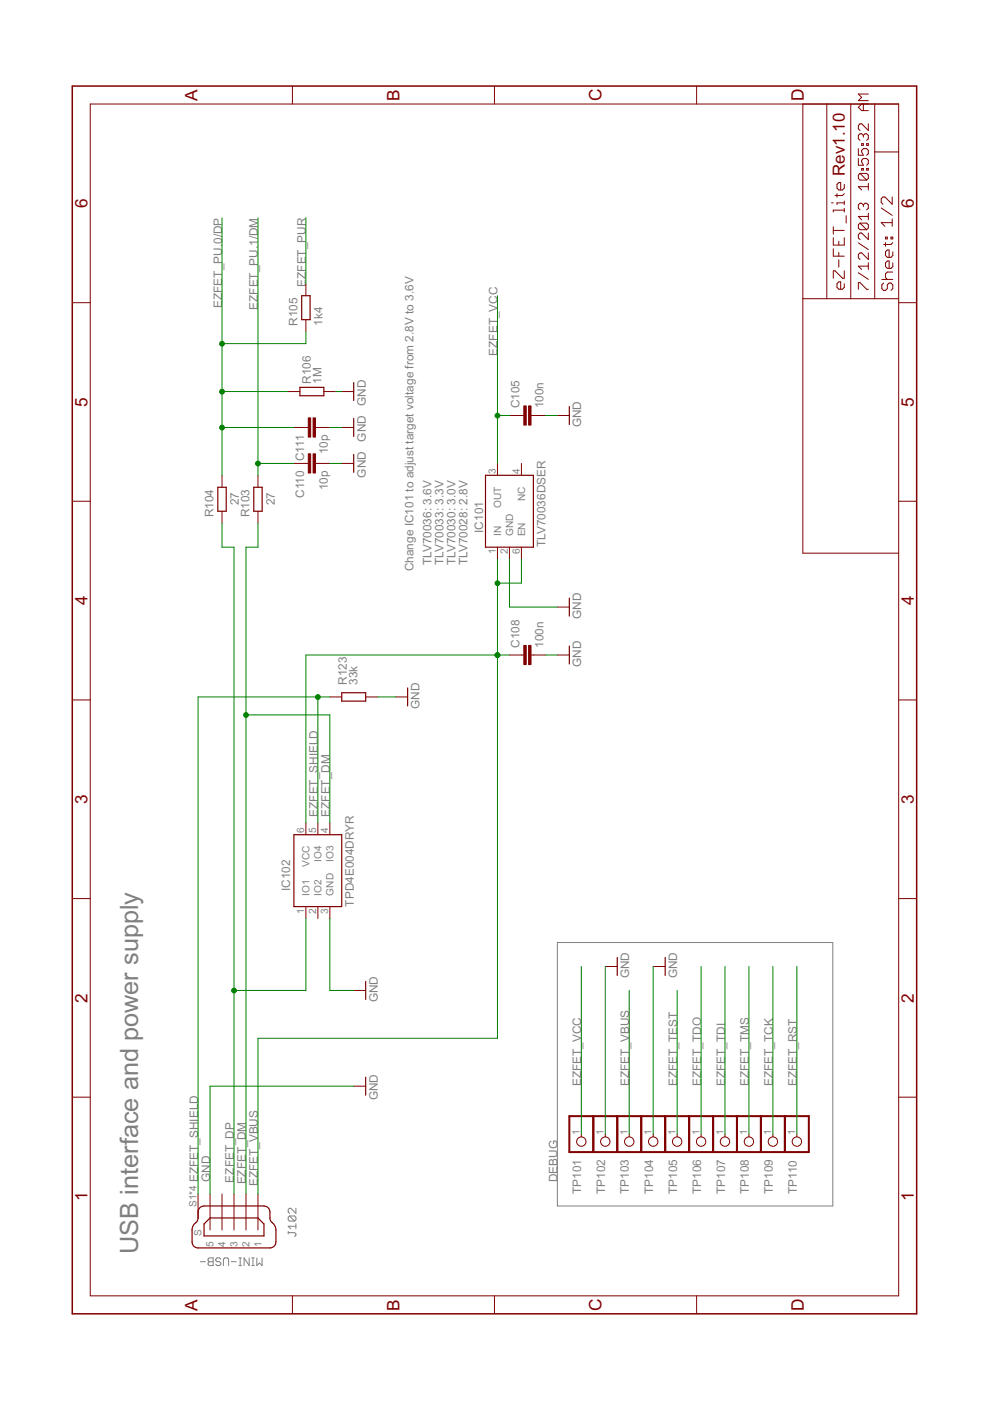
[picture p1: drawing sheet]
<svg xmlns="http://www.w3.org/2000/svg" width="210mm" height="297mm" viewBox="0 0 210 297" stroke-linecap="round" stroke-linejoin="round" font-family="sans-serif">
<g fill="none" stroke="#808080" stroke-width=".21">
<path d="M118.2 199.8h58.4v55.9h-58.4zM61.4 257.8h1.1l.2 .3v.5l-.2 .3M61.4 257.8l-.3 .3v.5l.3 .3h1.1M61.4 257.8l1.1 1.1M62.7 256.2v1.1l-1-1.1h-.3l-.3 .2v.6l.3 .3M62.7 259.4v1.1M62.7 260h-1.6l.6 .5M42.5 267.5h1.1M44.4 266.7h.8v1.6h-.8l-.3-.2v-.3l.3-.3-.3-.3v-.2zM44.4 267.5h.8M46.8 267l-.3-.3h-.5l-.3 .3v.2l.3 .3h.5l.3 .3v.3l-.3 .2h-.5l-.3-.2M47.4 268.3v-1.3l.2-.3h.6l.3 .3v1.3"/>
<path d="M49 267.5h1.1M50.7 266.7h.5M50.7 268.3h.5M50.9 266.7v1.6M52.8 266.7v1.6l-1-1.6v1.6M53.4 266.7h.5M53.4 268.3h.5M53.6 266.7v1.6M54.5 266.7v1.6l.5-.5 .6 .5v-1.6M61.1 261.3h1.4l.2 .3v.3l-.2 .3M61.1 261.1v.5"/>
</g>
<g fill="none" stroke="#800000" stroke-width=".21">
<path d="M62 18.2v3.9M104.8 18.2v3.9M147.7 18.2v3.9M184.1 19.9h-2.1l.7 .7-.7 .7h2.1M19.1 22.1h171.4v252.6h-171.4zM170.2 22.1v95.2h20.3M175.3 22.1v41.2M179 39.1v.8l-.4 .4h-.8l-.3-.4v-.8l.3-.4h.4v1.6M180.4 22.1v41.2M182 31.5v1.4h1l-.3-.7v-.3l.3-.4h.7l.4 .4v.7l-.4 .3M182 33.6v1.4h1l-.3-.7v-.3l.3-.4h.7l.4 .4v.7l-.4 .3M182.4 36.8l-.4 .3v.7l.4 .4h1.3"/>
<path d="M182.4 36.8h1.3l.4 .3v.7l-.4 .4M182.4 36.8l1.3 1.4M182.7 30.5h.3v.3h-.3zM182.7 35.7h.3v.4h-.3zM182.7 22l-.7 .8 .7 .7h1.4M183 28.7l-.3-.3h-.3l-.4 .3v.7l.4 .4M183 28.7l.4-.3h.3l.4 .3v.7l-.4 .4M183 22v1.5M183 28.7v.4M183.7 30.5h.4v.3h-.4zM183.7 35.7h.4v.4h-.4zM184.1 26.2v1.5l-1.4-1.5h-.3l-.4 .4v.7l.4 .4"/>
<path d="M184.1 38.9v1.4M184.1 39.6h-2.1l.7 .7M185.5 32.2h5M185.5 22.1v41.2M176.3 43h.4M176.7 50.4v1.6h2.3v-1.6M176.7 48.1v1.5M176.7 52.7v1.6h2.3M176.7 48.9h2.3M177.5 41.1v.7M177.8 51.2v.8M177.8 53.5v.8"/>
<path d="M177.8 55.1v1.5M179 42.6v.8M179 44.2v.8M179 57.4v1.6h-.4l-1.5-1.6h-.4v1.6M179 43h-1.5v.4M179 44.6h-2.3v.4M179 41.1l-.4 .3h-1.5M179.4 45.7v1.6M182 57.8l2.1 1.4M182 51.5l2.1 1.4M182.4 47.3l-.4 .3v.7l.4 .4h1.3M182.4 47.3h1.3l.4 .3v.7l-.4 .4"/>
<path d="M182.4 47.3l1.3 1.4M183 43.4l-.3-.3h-.3l-.4 .3v.8l.4 .3M183 43.4l.4-.3h.3l.4 .3v.8l-.4 .3M183 43.4v.4M184.1 49.4v1.4l-1.4-1.4h-.3l-.4 .4v.7l.4 .3M184.1 53.6v1.4l-1.4-1.4h-.3l-.4 .4v.7l.4 .3M184.1 56.4h-2.1l.7 .7M184.1 45.2v1.4M184.1 55.7v1.4M184.1 45.9h-2.1l.7 .7M186.8 44.1l2.4 1.6M187 59.2h2.3"/>
<path d="M187.7 50.3h.4v.4h-.4zM187.7 51.4v.8M188.9 50.3h.4v.4h-.4zM189.2 47.2h-2.4l.8 .8M189.2 41.8v1.5l-1.6-1.5h-.4l-.4 .3v.8l.4 .4M189.2 46.4v1.6M189.3 57.7h-1.2l-.4 .4v.7l.4 .4M189.3 53.4v.8l-.4 .4h-.8l-.4-.4v-.8l.4-.4h.4v1.6M189.3 55.7v.8l-.4 .4h-.8l-.4-.4v-.8l.4-.4h.4v1.6M189.3 51.4l-.4 .4h-1.6M15.3 64.2h3.8M64.9 60.2v2.5"/>
<path d="M64.9 67.8v2.5M170.2 63.3h20.3M179 60.2v.7l-.4 .4h-.8l-.3-.4v-.7l.3-.4h.4v1.5M182 61.3v-1.4h.4l1.3 1.4h.4M187.3 60l-.3 .4v.8l.3 .4h.4l.4-.4v-.8l.4-.4h.4l.4 .4v.8l-.4 .4M190.5 64.2h3.9M61 83h2.6M62.3 98.3h3.1M62.3 90.6h3.1M66.9 98.3h3M66.9 90.6h3M68.7 83h2.5"/>
<path d="M72.5 98.3h2.5M72.5 90.6h2.5M72.5 83h2.5M105.5 98.3v2.5M108 88.1h3.1M110.6 98.3v2.5M112.6 88.1h3M118.2 88.1h2.5M15.3 106.3h3.8M47.1 100.8v2.5M47.1 108.4v2.5M54.7 100.8v2.5"/>
<path d="M54.7 108.4v2.5M105.5 116v2.6M108 116v2.6M110.6 116v2.6M190.5 106.3h3.9M108 138.9h3.1M112.6 138.9h3M118.2 138.9h2.5M118.2 128.7h2.5M15.3 148.4h3.8M69.9 147.8h2.6M77.5 147.8h2.6"/>
<path d="M83.9 147.8h2.5M190.5 148.4h3.9M64.9 174.4v2.6M67.4 174.4v2.6M69.9 174.4v2.6M15.3 190.5h3.8M64.9 192.2v2.6M67.4 192.2v2.6M69.9 192.2v2.6M190.5 190.5h3.9M75 210h2.5M128.3 204.9h2.6"/>
<path d="M138.5 204.9h2.5M15.3 232.6h3.8M75 230.3h2.5M190.5 232.6h3.9M42 253.2v5M44.5 253.2v7.6M47.1 253.2v7.6M49.6 253.2v7.6M52.2 253.2v7.6M54.7 253.2v7.6M123.3 240.5v.5M128.3 240.5v.5"/>
<path d="M133.4 240.5v.5M138.5 240.5v.5M143.6 240.5v.5M148.7 240.5v.5M153.7 240.5v.5M158.8 240.5v.5M163.9 240.5v.5M169 240.5v.5M62 274.7v3.9M104.8 274.7v3.9M147.7 274.7v3.9"/>
<circle cx="123.3" cy="242" r=".99"/>
<circle cx="128.3" cy="242" r=".99"/>
<circle cx="133.4" cy="242" r=".99"/>
<circle cx="138.5" cy="242" r=".99"/>
<circle cx="143.6" cy="242" r=".99"/>
<circle cx="148.7" cy="242" r=".99"/>
<circle cx="153.7" cy="242" r=".99"/>
<circle cx="158.8" cy="242" r=".99"/>
<circle cx="163.9" cy="242" r=".99"/>
<circle cx="169" cy="242" r=".99"/>
</g>
<path d="M15.3 18.2h179.1v260.4h-179.1z" fill="none" stroke="#800000" stroke-width=".32"/>
<g fill="#800000" stroke="#800000" stroke-width=".21">
<path d="M112.1 136.8h.5v4.1h-.5z"/>
<path d="M111.1 136.8h.5v4.1h-.5z"/>
<path d="M66.4 96.2h.5v4.1h-.5z"/>
<path d="M65.4 96.2h.5v4.1h-.5z"/>
<path d="M66.4 88.6h.5v4.1h-.5z"/>
<path d="M65.4 88.6h.5v4.1h-.5z"/>
<path d="M112.1 86.1h.5v4h-.5z"/>
<path d="M111.1 86.1h.5v4h-.5z"/>
</g>
<g fill="none" stroke="#800000" stroke-width=".25">
<path d="M64 62.7h1.7v5.1h-1.7zM63.6 82.1h5.1v1.8h-5.1zM75 81.1v3.8M75 88.7v3.8M75 96.4v3.7M120.7 86.2v3.8M46.2 103.3h1.8v5.1h-1.8zM53.8 103.3h1.8v5.1h-1.8zM102.9 100.8h10.2v15.2h-10.2zM120.7 126.8v3.8M120.7 137v3.8M72.5 146.9h5v1.8h-5z"/>
<path d="M86.4 145.9v3.8M62.3 177h10.2v15.2h-10.2zM77.5 208.1v3.8M130.9 203v3.8M141 203v3.8M77.5 228.4v3.8M42.5 256l.8-.3h12.7l.5 .1 .5 .4a2.64 2.64 0 0 1 .2 2l.2 .6 1 1.3 .1 .7-.1 3.1-.6 .6-.6 .1h-15.5l-.7-.5-.3-.8v-2.9l.3-.6 .7-.7a2.59 2.59 0 0 0 .3-2.1l.1-.6zM44.5 258.2h10.2l1.3 1.3v2.5h-12.7v-2.5z"/>
</g>
<path d="M120.7 236.6h50.8v7.7h-50.8zM125.8 236.6v7.7M130.9 236.6v7.7M136 236.6v7.7M141 236.6v7.7M146.1 236.6v7.7M151.2 236.6v7.7M156.3 236.6v7.7M161.3 236.6v7.7M166.4 236.6v7.7" fill="none" stroke="#800000" stroke-width=".42"/>
<g fill="none" stroke="#008000" stroke-width=".21">
<path d="M47.1 46.2v54.6M54.7 46.2v54.6M64.9 46.2v14M64.9 70.3v2.6h-17.8M105.5 62.7v35.6M47.1 90.6h15.2M47.1 83h13.9M54.7 98.3h7.6M69.9 98.3h2.6M69.9 90.6h2.6M71.2 83h1.3M105.5 88.1h2.5"/>
<path d="M115.6 88.1h2.6M47.1 110.9v5.1h2.5v137.2M54.7 110.9v5.1h-2.5v137.2M105.5 118.6v101.5h-50.8v33.1M108 118.6v10.1h10.2M110.6 118.6v5h-5.1M108 138.9h-43.1v35.5M115.6 138.9h2.6M52.2 151.6h17.7v22.8M67.4 147.8v26.6M69.9 147.8h-27.9v105.4M80.1 147.8h3.8"/>
<path d="M64.9 194.8v15.2h-15.3M69.9 194.8v15.2h5.1M123.3 204.9v35.6M128.3 204.9v35.6M133.4 210v30.5M138.5 204.9v35.6M143.6 210v30.5M148.7 204.9v35.6M153.7 204.9v35.6M158.8 204.9v35.6M163.9 204.9v35.6M169 204.9v35.6"/>
<path d="M75 230.3h-30.5v22.9"/>
</g>
<g fill="#008000" stroke="#008000" stroke-width=".21">
<circle cx="105.5" cy="138.9" r=".51"/>
<circle cx="105.5" cy="123.7" r=".51"/>
<circle cx="49.6" cy="210" r=".51"/>
<circle cx="52.2" cy="151.6" r=".51"/>
<circle cx="67.4" cy="147.8" r=".51"/>
<circle cx="47.1" cy="90.7" r=".51"/>
<circle cx="47.1" cy="72.9" r=".51"/>
<circle cx="47.1" cy="83" r=".51"/>
<circle cx="54.7" cy="98.3" r=".51"/>
<circle cx="105.5" cy="88.1" r=".51"/>
</g>
<text font-size="6" fill="#808080" x="29.3" y="265.9" transform="rotate(-90 29.3 265.9)">USB interface and power supply</text>
<g font-size="4.1" fill="#800000">
<text x="41.9" y="21.4" transform="rotate(-90 41.9 21.4)">A</text>
<text x="84.7" y="21.4" transform="rotate(-90 84.7 21.4)">B</text>
<text x="127.6" y="21.5" transform="rotate(-90 127.6 21.5)">C</text>
<text x="170.4" y="21.5" transform="rotate(-90 170.4 21.5)">D</text>
<text x="18.5" y="44.1" transform="rotate(-90 18.5 44.1)">6</text>
<text x="193.7" y="44.1" transform="rotate(-90 193.7 44.1)">6</text>
<text x="18.5" y="86.2" transform="rotate(-90 18.5 86.2)">5</text>
<text x="193.7" y="86.2" transform="rotate(-90 193.7 86.2)">5</text>
<text x="18.5" y="128.4" transform="rotate(-90 18.5 128.4)">4</text>
<text x="193.7" y="128.4" transform="rotate(-90 193.7 128.4)">4</text>
<text x="18.5" y="170.5" transform="rotate(-90 18.5 170.5)">3</text>
<text x="193.7" y="170.5" transform="rotate(-90 193.7 170.5)">3</text>
<text x="18.5" y="212.6" transform="rotate(-90 18.5 212.6)">2</text>
<text x="193.7" y="212.6" transform="rotate(-90 193.7 212.6)">2</text>
<text x="18.5" y="254.7" transform="rotate(-90 18.5 254.7)">1</text>
<text x="193.7" y="254.7" transform="rotate(-90 193.7 254.7)">1</text>
<text x="41.9" y="277.9" transform="rotate(-90 41.9 277.9)">A</text>
<text x="84.7" y="277.9" transform="rotate(-90 84.7 277.9)">B</text>
<text x="127.6" y="278" transform="rotate(-90 127.6 278)">C</text>
<text x="170.4" y="278" transform="rotate(-90 170.4 278)">D</text>
</g>
<text font-size="4" fill="#800000" x="179.1" y="37.3" transform="rotate(-90 179.1 37.3)">Rev1.10</text>
<g font-size="2.8" fill="#808080">
<text x="47.1" y="65.3" transform="rotate(-90 47.1 65.3)">EZFET_PU.0/DP</text>
<text x="54.7" y="65.7" transform="rotate(-90 54.7 65.7)">EZFET_PU.1/DM</text>
<text x="64.8" y="60.8" transform="rotate(-90 64.8 60.8)">EZFET_PUR</text>
<text x="63" y="69" transform="rotate(-90 63 69)">R105</text>
<text x="68.4" y="69" transform="rotate(-90 68.4 69)">1k4</text>
<text x="105.5" y="75.4" transform="rotate(-90 105.5 75.4)">EZFET_VCC</text>
<text x="65.9" y="81.4" transform="rotate(-90 65.9 81.4)">R106</text>
<text x="68.1" y="81.4" transform="rotate(-90 68.1 81.4)">1M</text>
<text x="77.5" y="86" transform="rotate(-90 77.5 86)">GND</text>
<text x="110.2" y="86.6" transform="rotate(-90 110.2 86.6)">C105</text>
<text x="115.3" y="86.6" transform="rotate(-90 115.3 86.6)">100n</text>
<text x="77.5" y="93.6" transform="rotate(-90 77.5 93.6)">GND</text>
<text x="123.3" y="90.6" transform="rotate(-90 123.3 90.6)">GND</text>
<text x="64.5" y="97.8" transform="rotate(-90 64.5 97.8)">C111</text>
<text x="69.5" y="96.3" transform="rotate(-90 69.5 96.3)">10p</text>
<text x="77.5" y="101.3" transform="rotate(-90 77.5 101.3)">GND</text>
<text x="50.6" y="107.1" transform="rotate(-90 50.6 107.1)">27</text>
<text x="58.2" y="107.1" transform="rotate(-90 58.2 107.1)">27</text>
<text x="64.5" y="105.6" transform="rotate(-90 64.5 105.6)">C110</text>
<text x="69.5" y="104" transform="rotate(-90 69.5 104)">10p</text>
<text x="45.3" y="109.7" transform="rotate(-90 45.3 109.7)">R104</text>
<text x="52.9" y="109.7" transform="rotate(-90 52.9 109.7)">R103</text>
<text x="102.4" y="113" transform="rotate(-90 102.4 113)">IC101</text>
<text x="91.5" y="119.8" transform="rotate(-90 91.5 119.8)">TLV70036: 3.6V</text>
<text x="94" y="119.8" transform="rotate(-90 94 119.8)">TLV70033: 3.3V</text>
<text x="96.6" y="119.8" transform="rotate(-90 96.6 119.8)">TLV70030: 3.0V</text>
<text x="99.1" y="119.8" transform="rotate(-90 99.1 119.8)">TLV70028: 2.8V</text>
<text x="115.6" y="116" transform="rotate(-90 115.6 116)">TLV70036DSER</text>
<text x="87.7" y="121.1" transform="rotate(-90 87.7 121.1)">Change IC101 to adjust target voltage from 2.8V to 3.6V</text>
<text x="123.3" y="131.3" transform="rotate(-90 123.3 131.3)">GND</text>
<text x="110.2" y="137.4" transform="rotate(-90 110.2 137.4)">C108</text>
<text x="115.3" y="137.4" transform="rotate(-90 115.3 137.4)">100n</text>
<text x="123.3" y="141.4" transform="rotate(-90 123.3 141.4)">GND</text>
<text x="73.5" y="145.2" transform="rotate(-90 73.5 145.2)">R123</text>
<text x="75.8" y="145.2" transform="rotate(-90 75.8 145.2)">33k</text>
<text x="89" y="150.3" transform="rotate(-90 89 150.3)">GND</text>
<text x="67.4" y="173.2" transform="rotate(-90 67.4 173.2)">EZFET_SHIELD</text>
<text x="69.9" y="173.2" transform="rotate(-90 69.9 173.2)">EZFET_DM</text>
<text x="61.5" y="188.9" transform="rotate(-90 61.5 188.9)">IC102</text>
<text x="75" y="192.2" transform="rotate(-90 75 192.2)">TPD4E004DRYR</text>
<text x="133.4" y="207.4" transform="rotate(-90 133.4 207.4)">GND</text>
<text x="143.6" y="207.4" transform="rotate(-90 143.6 207.4)">GND</text>
<text x="80.1" y="212.5" transform="rotate(-90 80.1 212.5)">GND</text>
<text x="80.1" y="233.3" transform="rotate(-90 80.1 233.3)">GND</text>
<text x="123.3" y="230.3" transform="rotate(-90 123.3 230.3)">EZFET_VCC</text>
<text x="133.4" y="230.3" transform="rotate(-90 133.4 230.3)">EZFET_VBUS</text>
<text x="143.6" y="230.3" transform="rotate(-90 143.6 230.3)">EZFET_TEST</text>
<text x="148.6" y="230.3" transform="rotate(-90 148.6 230.3)">EZFET_TDO</text>
<text x="153.7" y="230.3" transform="rotate(-90 153.7 230.3)">EZFET_TDI</text>
<text x="158.8" y="230.3" transform="rotate(-90 158.8 230.3)">EZFET_TMS</text>
<text x="163.9" y="230.3" transform="rotate(-90 163.9 230.3)">EZFET_TCK</text>
<text x="169" y="230.3" transform="rotate(-90 169 230.3)">EZFET_RST</text>
<text x="42" y="250.6" transform="rotate(-90 42 250.6)">EZFET_SHIELD</text>
<text x="44.5" y="250.6" transform="rotate(-90 44.5 250.6)">GND</text>
<text x="49.6" y="250.7" transform="rotate(-90 49.6 250.7)">EZFET_DP</text>
<text x="52.1" y="251.1" transform="rotate(-90 52.1 251.1)">EZFET_DM</text>
<text x="54.7" y="251.5" transform="rotate(-90 54.7 251.5)">EZFET_VBUS</text>
<text x="118.2" y="250.6" transform="rotate(-90 118.2 250.6)">DEBUG</text>
<text x="123.3" y="253.2" transform="rotate(-90 123.3 253.2)">TP101</text>
<text x="128.3" y="253.2" transform="rotate(-90 128.3 253.2)">TP102</text>
<text x="133.3" y="253.2" transform="rotate(-90 133.3 253.2)">TP103</text>
<text x="138.5" y="253.2" transform="rotate(-90 138.5 253.2)">TP104</text>
<text x="143.6" y="253.2" transform="rotate(-90 143.6 253.2)">TP105</text>
<text x="148.6" y="253.2" transform="rotate(-90 148.6 253.2)">TP106</text>
<text x="153.7" y="253.2" transform="rotate(-90 153.7 253.2)">TP107</text>
<text x="158.8" y="253.2" transform="rotate(-90 158.8 253.2)">TP108</text>
<text x="163.9" y="253.2" transform="rotate(-90 163.9 253.2)">TP109</text>
<text x="169" y="253.2" transform="rotate(-90 169 253.2)">TP110</text>
</g>
<g font-size="2.4" fill="#808080">
<text x="105.1" y="100.4" transform="rotate(-90 105.1 100.4)">3</text>
<text x="110.2" y="100.4" transform="rotate(-90 110.2 100.4)">4</text>
<text x="106.2" y="107.7" transform="rotate(-90 106.2 107.7)">OUT</text>
<text x="111.3" y="106.2" transform="rotate(-90 111.3 106.2)">NC</text>
<text x="106.2" y="113.7" transform="rotate(-90 106.2 113.7)">IN</text>
<text x="108.8" y="113.7" transform="rotate(-90 108.8 113.7)">GND</text>
<text x="111.3" y="113.7" transform="rotate(-90 111.3 113.7)">EN</text>
<text x="105.1" y="117.6" transform="rotate(-90 105.1 117.6)">1</text>
<text x="107.7" y="117.6" transform="rotate(-90 107.7 117.6)">2</text>
<text x="110.2" y="117.6" transform="rotate(-90 110.2 117.6)">6</text>
<text x="64.5" y="176.6" transform="rotate(-90 64.5 176.6)">6</text>
<text x="67" y="176.6" transform="rotate(-90 67 176.6)">5</text>
<text x="69.6" y="176.6" transform="rotate(-90 69.6 176.6)">4</text>
<text x="65.6" y="183.8" transform="rotate(-90 65.6 183.8)">VCC</text>
<text x="68.1" y="182.8" transform="rotate(-90 68.1 182.8)">IO4</text>
<text x="70.7" y="182.8" transform="rotate(-90 70.7 182.8)">IO3</text>
<text x="65.6" y="189.9" transform="rotate(-90 65.6 189.9)">IO1</text>
<text x="68.1" y="189.9" transform="rotate(-90 68.1 189.9)">IO2</text>
<text x="70.7" y="189.9" transform="rotate(-90 70.7 189.9)">GND</text>
<text x="64.5" y="193.7" transform="rotate(-90 64.5 193.7)">1</text>
<text x="67" y="193.7" transform="rotate(-90 67 193.7)">2</text>
<text x="69.6" y="193.7" transform="rotate(-90 69.6 193.7)">3</text>
<text x="122.9" y="240.7" transform="rotate(-90 122.9 240.7)">1</text>
<text x="128" y="240.7" transform="rotate(-90 128 240.7)">1</text>
<text x="133.1" y="240.7" transform="rotate(-90 133.1 240.7)">1</text>
<text x="138.1" y="240.7" transform="rotate(-90 138.1 240.7)">1</text>
<text x="143.2" y="240.7" transform="rotate(-90 143.2 240.7)">1</text>
<text x="148.3" y="240.7" transform="rotate(-90 148.3 240.7)">1</text>
<text x="153.4" y="240.7" transform="rotate(-90 153.4 240.7)">1</text>
<text x="158.4" y="240.7" transform="rotate(-90 158.4 240.7)">1</text>
<text x="163.5" y="240.7" transform="rotate(-90 163.5 240.7)">1</text>
<text x="168.6" y="240.7" transform="rotate(-90 168.6 240.7)">1</text>
<text x="41.6" y="255.9" transform="rotate(-90 41.6 255.9)">S1*4</text>
<text x="42.8" y="262" transform="rotate(-90 42.8 262)">S</text>
<text x="45.3" y="264.3" transform="rotate(-90 45.3 264.3)">5</text>
<text x="47.8" y="264.3" transform="rotate(-90 47.8 264.3)">4</text>
<text x="50.4" y="264.3" transform="rotate(-90 50.4 264.3)">3</text>
<text x="52.9" y="264.3" transform="rotate(-90 52.9 264.3)">2</text>
<text x="55.5" y="264.3" transform="rotate(-90 55.5 264.3)">1</text>
</g>
</svg>
